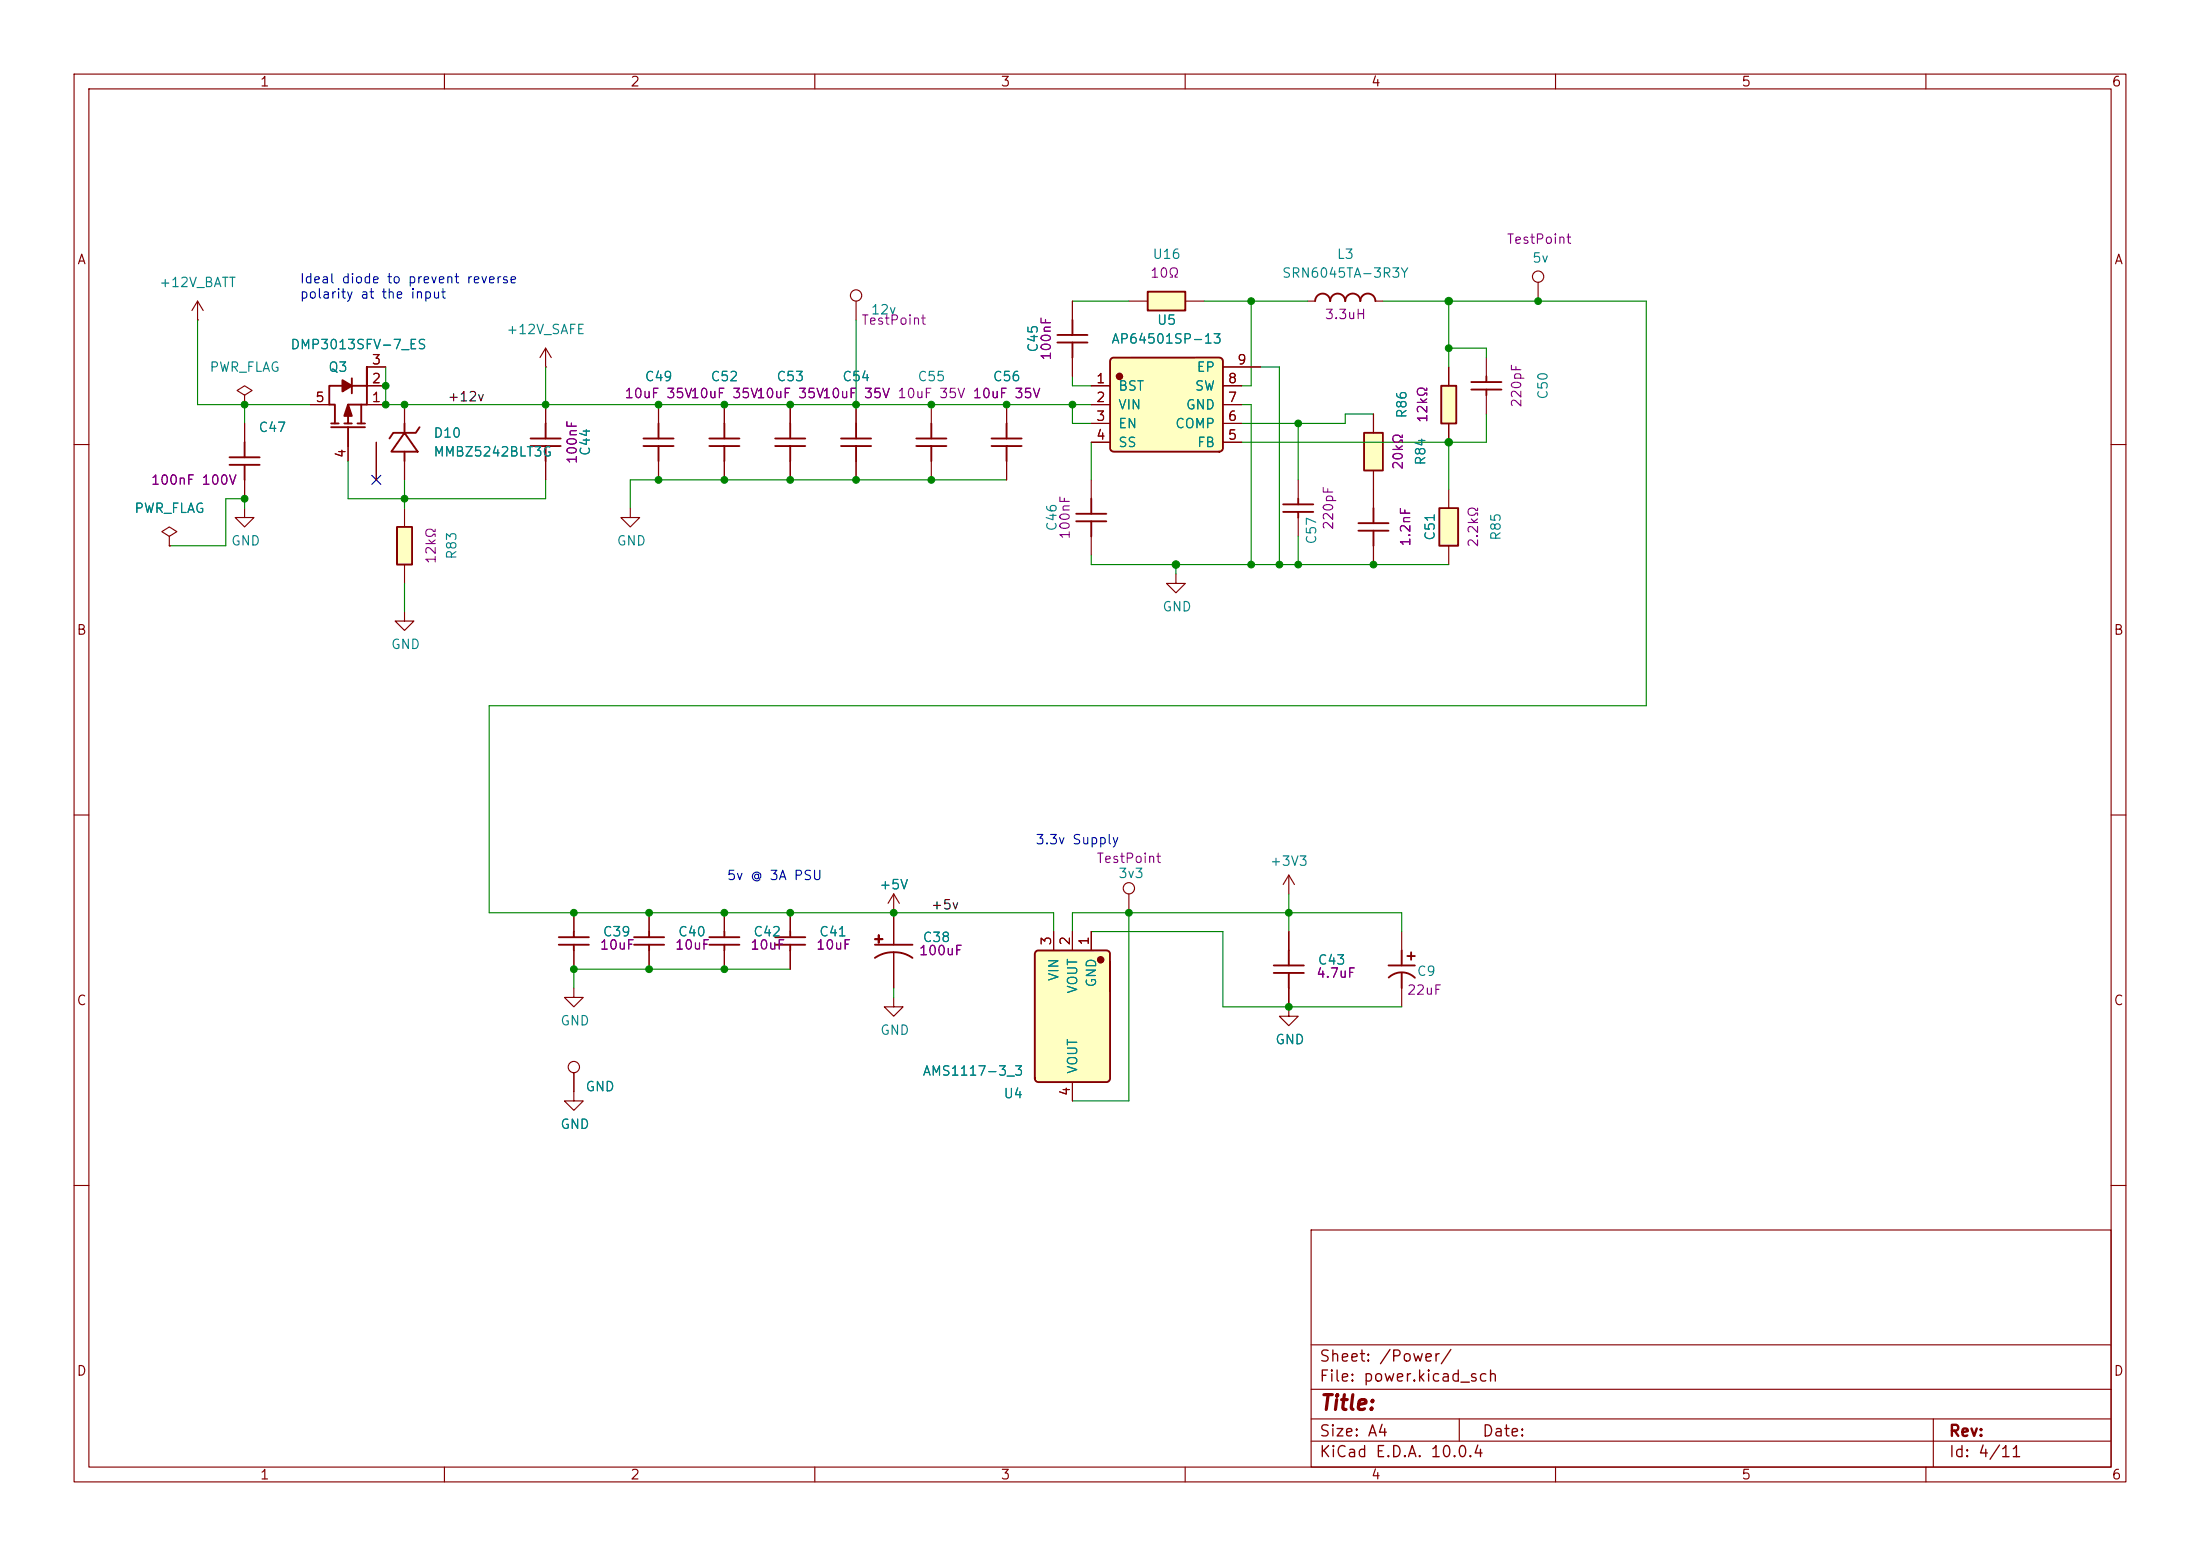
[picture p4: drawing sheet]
<svg xmlns="http://www.w3.org/2000/svg" width="297mm" height="210mm" viewBox="0 0 297 210" stroke-linecap="round" stroke-linejoin="round" font-family="sans-serif">
<g fill="none" stroke="#840000" stroke-width=".15">
<path d="M10 10h277v190h-277zM12 12h273v186h-273zM60 10v2M110 10v2M160 10v2M210 10v2M260 10v2M10 60h2M285 60h2M10 110h2M285 110h2M10 160h2"/>
<path d="M177 166h108v32h-108zM285 160h2M60 198v2M110 198v2M160 198v2M177 194.5h108M177 191.5h108M177 187.5h108M177 181.5h108M197 191.5v3M210 198v2M260 198v2"/>
<path d="M261 191.5v6.5"/>
</g>
<g fill="#ffffc2">
<path d="M118.6 126.2v1.1z"/>
<path d="M118.1 126.7l1 .1z"/>
</g>
<path d="M118.1 126.7l1 .1zM118.1 127.5h5.1M118.6 126.2v1.1zM123.2 129.3a4.6 4.6 0 0 0-5.1 0" fill="none" stroke="#840000" stroke-width=".25"/>
<path d="M120.6 123.2v4.3M120.6 128.5v4.9" fill="none" stroke="#840000" stroke-width=".15"/>
<path d="M139.8 128.4l.3-.1h9.3l.3 .1 .2 .3v16.8l-.1 .3-.3 .2-9.3 .1a.51 .51 0 0 1-.5-.6v-16.7z" fill="#ffffc2"/>
<circle cx="148.6" cy="129.5" r=".38" fill="#840000" stroke="#840000" stroke-width=".25"/>
<g fill="none" stroke="#840000" stroke-width=".25">
<path d="M198.6 51.6h4.1M198.6 52.6h4.1M200.7 50.8v.8M200.7 52.6v.7M75.4 127.5h4.1M75.4 126.5h4.1M77.5 125.7v.8M77.5 127.5v.8M85.6 127.5h4.1M85.6 126.5h4.1M87.6 125.7v.8M87.6 127.5v.8"/>
<path d="M95.8 127.5h4M95.8 126.5h4M97.8 125.7v.8M97.8 127.5v.8M104.6 127.5h4.1M104.6 126.5h4.1M106.7 125.7v.8M106.7 127.5v.8M139.8 128.4l.3-.1h9.3l.3 .1 .2 .3v16.8l-.1 .3-.3 .2-9.3 .1a.51 .51 0 0 1-.5-.6v-16.7z"/>
</g>
<g fill="none" stroke="#840000" stroke-width=".15">
<path d="M200.7 48.3v2.5M200.7 53.3v2.6M77.5 123.2v2.5M77.5 128.3v2.5M87.6 123.2v2.5M87.6 128.3v2.5M97.8 123.2v2.5M97.8 128.3v2.5M106.7 123.2v2.5M106.7 128.3v2.5M142.2 125.7v2.6M144.8 125.7v2.6"/>
<path d="M147.3 125.7v2.6M77.5 144.8v2.5M144.8 146.1v2.5"/>
<circle cx="77.5" cy="144" r=".76"/>
</g>
<path d="M194.6 52.1h2v5.1h-2z" fill="#ffffc2"/>
<path d="M194.6 52.1h2v5.1h-2z" fill="none" stroke="#840000" stroke-width=".25"/>
<path d="M195.6 49.5v2.6M195.6 57.2v2.5M54.6 82.6v1.2h1.3l-1.3 1.3-1.3-1.3h1.3" fill="none" stroke="#840000" stroke-width=".15"/>
<path d="M53.6 71.1h2v5.1h-2z" fill="#ffffc2"/>
<path d="M54.6 58.4l1.8 2.6h-3.6zM54.6 57.2v1.2M56.6 57.7l-.5 .7h-3l-.5 .8M123.7 59.2h4.1M125.7 57.2v2M53.6 71.1h2v5.1h-2zM54.6 61v1.2M123.7 60.2h4.1M125.7 60.2v2" fill="none" stroke="#840000" stroke-width=".25"/>
<g fill="none" stroke="#840000" stroke-width=".15">
<path d="M50.8 59.7v5.1M54.6 54.6v2.6M115.6 40.6v2.6M125.7 54.6v2.6M22.9 72.4l1-.6-1-.7-1.1 .7 1.1 .6v1.3M22.9 73.7h.1M54.6 62.2v2.6M54.6 68.6v2.5M54.6 76.2v2.5M125.7 62.2v2.6"/>
<circle cx="115.6" cy="39.9" r=".76"/>
</g>
<path d="M154.9 39.4h5.1v2.5h-5.1z" fill="#ffffc2"/>
<g fill="none" stroke="#840000" stroke-width=".25">
<path d="M154.9 39.4h5.1v2.5h-5.1zM33 59.7v2M44.7 57.7h4.6M44.7 57.2h1M46.5 52.1h-2.1v2.5h.8v2.6M46.5 57.2h1M47 52.1h2.5v-2.6v5.1h-2.5v2.6M47 57.7v2.5M47.5 51.1v2M48.3 57.2h1M48.8 54.6v2.6M31 61.7h4.1"/>
<path d="M31 62.7h4.1M33 62.7v2.1"/>
</g>
<g fill="none" stroke="#840000" stroke-width=".15">
<path d="M26.7 43.2h.1M26.7 40.6l-.8 1.3M26.7 40.6l.7 1.3M26.7 40.6v2.6M33 53.3l1-.6-1-.6-1 .6 1 .6v1.3M33 54.6h.1M33 57.2v2.5M41.9 54.6h2.5M49.5 54.6h2.6M49.5 52.1h2.6M49.5 49.5h2.6M152.4 40.6h2.5"/>
<path d="M160 40.6h2.6M33 68.6v1.3h1.3l-1.3 1.2-1.3-1.2h1.3M33 64.8v2.5M47 60.2v2"/>
</g>
<g fill="#840000" stroke="#840000" stroke-width=".25">
<path d="M47 54.6l.5 1.5h-1z"/>
<path d="M46.2 51.3l1.3 .8-1.3 .7z"/>
</g>
<path d="M150 48.4l.3-.1h14.3h.3l.2 .4v11.8a.51 .51 0 0 1-.5 .5h-14.2l-.4-.2-.1-.2v-11.8z" fill="#ffffc2"/>
<circle cx="151.1" cy="50.8" r=".38" fill="#840000" stroke="#840000" stroke-width=".25"/>
<g fill="none" stroke="#840000" stroke-width=".25">
<path d="M142.7 46.2h4.1M142.7 45.2h4.1M144.8 43.2v2M144.8 46.2v2.1M150 48.4l.3-.1h14.3h.3l.2 .4v11.8a.51 .51 0 0 1-.5 .5h-14.2l-.4-.2-.1-.2v-11.8zM177.5 40.6a1.01 1.01 0 0 1 1.1-1 1.01 1.01 0 0 1 1 1 1.01 1.01 0 0 1 1-1 1.01 1.01 0 0 1 1 1 1.02 1.02 0 0 1 1-1 1.02 1.02 0 0 1 1 1 1.01 1.01 0 0 1 1.1-1 1.01 1.01 0 0 1 1 1M145.3 70.4h4.1M145.3 69.3h4.1M147.3 67.3v2M147.3 70.4v2M173.2 68.1h4.1M173.2 69.1h4.1"/>
<path d="M175.3 67.3v.8M175.3 69.1v.8M183.4 70.6h4.1M183.4 71.6h4.1M185.4 68.6v2M185.4 71.6v2.1"/>
</g>
<g fill="none" stroke="#840000" stroke-width=".15">
<path d="M207.6 38.1v2.5M144.8 40.6v2.6M144.8 48.3v2.5M147.3 52.1h2.6M147.3 54.6h2.6M147.3 57.2h2.6M147.3 59.7h2.6M165.1 52.1h2.5M165.1 54.6h2.5M165.1 57.2h2.5M165.1 59.7h2.5M165.1 49.5h5.1"/>
<path d="M176.5 40.6h1M185.7 40.6h1M147.3 64.8v2.5M147.3 72.4v2.5M158.7 77.5v1.2h1.3l-1.3 1.3-1.2-1.3h1.2M175.3 64.8v2.5M175.3 69.9v2.5M185.4 66v2.6M185.4 73.7v2.5"/>
<circle cx="207.6" cy="37.3" r=".76"/>
</g>
<path d="M194.3 68.6h2.5v5.1h-2.5z" fill="#ffffc2"/>
<path d="M194.3 68.6h2.5v5.1h-2.5z" fill="none" stroke="#840000" stroke-width=".25"/>
<path d="M195.6 66v2.6M195.6 73.7v2.5" fill="none" stroke="#840000" stroke-width=".15"/>
<path d="M184.1 58.4h2.6v5.1h-2.6z" fill="#ffffc2"/>
<g fill="none" stroke="#840000" stroke-width=".25">
<path d="M71.6 59.2h4.1M73.7 57.2v2M86.9 59.2h4M88.9 57.2v2M95.8 59.2h4M97.8 57.2v2M104.6 59.2h4.1M106.7 57.2v2M113.5 59.2h4.1M115.6 57.2v2M133.9 59.2h4M135.9 57.2v2"/>
<path d="M184.1 58.4h2.6v5.1h-2.6zM71.6 60.2h4.1M73.7 60.2v2M86.9 60.2h4M88.9 60.2v2M95.8 60.2h4M97.8 60.2v2M104.6 60.2h4.1M106.7 60.2v2M113.5 60.2h4.1M115.6 60.2v2M133.9 60.2h4"/>
<path d="M135.9 60.2v2M172 130.3h4M172 131.3h4M174 128.3v2M174 131.3v2.1M187.5 130.3h3.5M187.5 131.9a2.54 2.54 0 0 1 3.5 .1M189.2 128.3v2M189.2 131.3v2.1M190 129h1M190.5 128.5v1"/>
</g>
<g fill="none" stroke="#840000" stroke-width=".15">
<path d="M33 57.2v2.5M41.9 54.6h2.5M49.5 52.1h2.6M49.5 54.6h2.6M49.5 49.5h2.6M50.8 59.7v5.1M54.6 54.6v2.6M73.7 49.5h.1M73.7 47l-.8 1.3M73.7 47l.7 1.3M73.7 47v2.5M73.7 54.6v2.6"/>
<path d="M88.9 54.6v2.6M97.8 54.6v2.6M106.7 54.6v2.6M115.6 54.6v2.6M135.9 54.6v2.6M144.8 40.6v2.6M144.8 48.3v2.5M147.3 52.1h2.6M147.3 54.6h2.6M147.3 57.2h2.6M147.3 59.7h2.6M165.1 52.1h2.5"/>
<path d="M165.1 54.6h2.5M165.1 57.2h2.5M165.1 59.7h2.5M165.1 49.5h5.1M185.4 55.9v2.5M195.6 49.5v2.6M195.6 57.2v2.5M22.9 73.7h.1M33 64.8v2.5M47 60.2v2M54.6 62.2v2.6M73.7 62.2v2.6"/>
<path d="M85.1 68.6v1.3h1.3l-1.3 1.2-1.3-1.2h1.3M88.9 62.2v2.6M97.8 62.2v2.6M106.7 62.2v2.6M115.6 62.2v2.6M135.9 62.2v2.6M185.4 63.5v5.1M185.4 73.7v2.5M174 118.1l-.8 1.3M174 118.1l.8 1.3M174 118.1v2.6M77.5 133.4v1.2h1.2l-1.2 1.3-1.3-1.3h1.3"/>
<path d="M77.5 123.2v2.5M77.5 128.3v2.5M87.6 123.2v2.5M87.6 128.3v2.5M97.8 123.2v2.5M97.8 128.3v2.5M106.7 123.2v2.5M106.7 128.3v2.5M120.6 134.6v1.3h1.3l-1.3 1.3-1.2-1.3h1.2M120.6 120.7l-.7 1.2M120.6 120.7l.8 1.2M120.6 120.7v6.8"/>
<path d="M120.6 128.5v4.9M142.2 125.7v2.6M144.8 125.7v2.6M147.3 125.7v2.6M152.4 120.7v2.5M174 133.4v3.8h1.3l-1.3 1.2-1.3-1.2h1.3M174 125.7v2.6M189.2 125.7v2.6M189.2 133.4v2.5M77.5 144.8v3.8h1.2l-1.2 1.3-1.3-1.3h1.3M144.8 146.1v2.5"/>
<circle cx="152.4" cy="119.9" r=".76"/>
</g>
<g fill="none" stroke="#008400" stroke-width=".15">
<path d="M26.7 43.2v11.4h15.2M33 54.6v2.6M52.1 49.5v5.1h95.2M54.6 54.6v.6M73.7 49.5v5.7M115.6 43.2v11.4M144.8 50.8v1.3h2.5M144.8 54.6v2.6h2.5M144.8 40.6h7.6M147.3 59.7v5.1M162.6 40.6h13.9M167.6 54.6h1.3v21.6"/>
<path d="M168.9 40.6v11.5h-1.3M170.2 49.5h2.5v26.7M175.3 57.2v7.6M185.4 55.9h-3.8v1.3h-14M186.7 40.6h35.5v54.7h-156.2v27.9h76.2v2.5M195.6 47h5.1v1.3M195.6 40.6v8.9M195.6 59.7v6.3M200.7 55.9v3.8h-33.1M33 68.6v-1.3h-2.5v6.4h-7.6M47 62.2v5.1h26.7v-2.5M54.6 64.8v3.8"/>
<path d="M54.6 78.7v3.9M135.9 64.8h-50.8v3.8M147.3 74.9v1.3h48.3M158.7 76.2v1.3M175.3 72.4v3.8M106.7 130.8h-29.2v2.6M120.6 133.4v1.2M144.8 125.7v-2.5h44.4v2.5M147.3 125.7h17.8v10.2h24.1M152.4 123.2v25.4h-7.6M174 120.7v5"/>
</g>
<path d="M50.2 64.2l1.2 1.2M51.4 64.2l-1.2 1.2" fill="none" stroke="#000084" stroke-width=".15"/>
<g fill="#008400" stroke="#008400" stroke-width=".14">
<circle cx="195.6" cy="59.7" r=".51"/>
<circle cx="175.3" cy="57.2" r=".46"/>
<circle cx="207.6" cy="40.6" r=".46"/>
<circle cx="195.6" cy="47" r=".46"/>
<circle cx="195.6" cy="40.6" r=".51"/>
<circle cx="175.3" cy="76.2" r=".46"/>
<circle cx="185.4" cy="76.2" r=".46"/>
<circle cx="115.6" cy="54.6" r=".46"/>
<circle cx="115.6" cy="64.8" r=".46"/>
<circle cx="106.7" cy="54.6" r=".46"/>
<circle cx="97.8" cy="64.8" r=".46"/>
<circle cx="106.7" cy="64.8" r=".46"/>
<circle cx="97.8" cy="54.6" r=".46"/>
<circle cx="88.9" cy="64.8" r=".46"/>
<circle cx="73.7" cy="54.6" r=".46"/>
<circle cx="88.9" cy="54.6" r=".46"/>
<circle cx="174" cy="135.9" r=".46"/>
<circle cx="174" cy="123.2" r=".46"/>
<circle cx="152.4" cy="123.2" r=".46"/>
<circle cx="120.6" cy="123.2" r=".46"/>
<circle cx="125.7" cy="64.8" r=".46"/>
<circle cx="125.7" cy="54.6" r=".46"/>
<circle cx="135.9" cy="54.6" r=".46"/>
<circle cx="168.9" cy="76.2" r=".46"/>
<circle cx="172.7" cy="76.2" r=".46"/>
<circle cx="144.8" cy="54.6" r=".46"/>
<circle cx="158.8" cy="76.2" r=".51"/>
<circle cx="168.9" cy="40.6" r=".46"/>
<circle cx="52.1" cy="52.1" r=".46"/>
<circle cx="33" cy="54.6" r=".46"/>
<circle cx="54.6" cy="67.3" r=".46"/>
<circle cx="52.1" cy="54.6" r=".46"/>
<circle cx="33" cy="67.3" r=".46"/>
<circle cx="54.6" cy="54.6" r=".46"/>
<circle cx="87.6" cy="123.2" r=".46"/>
<circle cx="77.5" cy="123.2" r=".46"/>
<circle cx="77.5" cy="130.8" r=".46"/>
<circle cx="87.6" cy="130.8" r=".46"/>
<circle cx="97.8" cy="130.8" r=".46"/>
<circle cx="97.8" cy="123.2" r=".46"/>
<circle cx="106.7" cy="123.2" r=".46"/>
</g>
<text font-size="2" fill="#840000" x="178" y="190.8">Title:</text>
<g font-size="1.5" fill="#840000">
<text x="178" y="184.2">Sheet: /Power/</text>
<text x="178" y="186.9">File: power.kicad_sch</text>
<text x="178" y="197.1">KiCad E.D.A. 10.0.4</text>
<text x="178" y="194.3">Size: A4</text>
<text x="200" y="194.3">Date:</text>
<text x="263" y="194.3">Rev:</text>
<text x="263" y="197.1">Id: 4/11</text>
</g>
<g font-size="1.3" fill="#840000">
<text x="35" y="12">1</text>
<text x="85" y="12">2</text>
<text x="135" y="12">3</text>
<text x="185" y="12">4</text>
<text x="235" y="12">5</text>
<text x="285" y="12">6</text>
<text x="10.3" y="36">A</text>
<text x="285.3" y="36">A</text>
<text x="50.1" y="52">2</text>
<text x="50.1" y="49.5">3</text>
<text x="147.9" y="52">1</text>
<text x="165.7" y="52">8</text>
<text x="166.9" y="49.5">9</text>
<text x="42.5" y="54.6">5</text>
<text x="50.1" y="54.6">1</text>
<text x="147.9" y="54.6">2</text>
<text x="147.9" y="57.1">3</text>
<text x="147.9" y="59.7">4</text>
<text x="165.7" y="59.7">5</text>
<text x="165.7" y="57.1">6</text>
<text x="165.7" y="54.6">7</text>
<text x="47" y="61.9" transform="rotate(-90 47 61.9)">4</text>
<text x="10.3" y="86">B</text>
<text x="285.3" y="86">B</text>
<text x="142.2" y="127.7" transform="rotate(-90 142.2 127.7)">3</text>
<text x="144.8" y="127.7" transform="rotate(-90 144.8 127.7)">2</text>
<text x="147.3" y="127.7" transform="rotate(-90 147.3 127.7)">1</text>
<text x="10.3" y="136">C</text>
<text x="285.3" y="136">C</text>
<text x="144.8" y="148" transform="rotate(-90 144.8 148)">4</text>
<text x="10.3" y="186">D</text>
<text x="285.3" y="186">D</text>
<text x="35" y="200">1</text>
<text x="85" y="200">2</text>
<text x="135" y="200">3</text>
<text x="185" y="200">4</text>
<text x="235" y="200">5</text>
<text x="285" y="200">6</text>
</g>
<g font-size="1.3" fill="#008484">
<text x="155.5" y="35.3">U16</text>
<text x="180.4" y="35.3">L3</text>
<text x="206.8" y="35.8">5v</text>
<text x="21.4" y="39.1">+12V_BATT</text>
<text x="173" y="37.8">SRN6045TA-3R3Y</text>
<text x="39.1" y="47.5">DMP3013SFV-7_ES</text>
<text x="68.3" y="45.4">+12V_SAFE</text>
<text x="117.5" y="42.8">12v</text>
<text x="140.4" y="47.7" transform="rotate(-90 140.4 47.7)">C45</text>
<text x="149.9" y="46.7">AP64501SP-13</text>
<text x="156.1" y="44.2">U5</text>
<text x="28.2" y="50.5">PWR_FLAG</text>
<text x="44.2" y="50.5">Q3</text>
<text x="87" y="51.8">C49</text>
<text x="95.8" y="51.8">C52</text>
<text x="104.7" y="51.8">C53</text>
<text x="113.6" y="51.8">C54</text>
<text x="123.8" y="51.8">C55</text>
<text x="133.9" y="51.8">C56</text>
<text x="150.9" y="53">BST</text>
<text x="161.2" y="53">SW</text>
<text x="161.5" y="50.5">EP</text>
<text x="34.8" y="58.6">C47</text>
<text x="58.4" y="59.4">D10</text>
<text x="150.9" y="55.6">VIN</text>
<text x="150.9" y="58.1">EN</text>
<text x="158.6" y="58.1">COMP</text>
<text x="160" y="55.6">GND</text>
<text x="190.2" y="56.6" transform="rotate(-90 190.2 56.6)">R86</text>
<text x="209.3" y="54" transform="rotate(-90 209.3 54)">C50</text>
<text x="58.4" y="61.9">MMBZ5242BLT3G</text>
<text x="80" y="61.6" transform="rotate(-90 80 61.6)">C44</text>
<text x="150.9" y="60.7">SS</text>
<text x="161.5" y="60.7">FB</text>
<text x="192.7" y="62.9" transform="rotate(-90 192.7 62.9)">R84</text>
<text x="18" y="69.6">PWR_FLAG</text>
<text x="143" y="71.8" transform="rotate(-90 143 71.8)">C46</text>
<text x="31.1" y="73.9">GND</text>
<text x="61.9" y="75.6" transform="rotate(-90 61.9 75.6)">R83</text>
<text x="83.2" y="73.9">GND</text>
<text x="178" y="73.6" transform="rotate(-90 178 73.6)">C57</text>
<text x="194" y="73.1" transform="rotate(-90 194 73.1)">C51</text>
<text x="202.9" y="73.1" transform="rotate(-90 202.9 73.1)">R85</text>
<text x="156.8" y="82.8">GND</text>
<text x="52.7" y="87.9">GND</text>
<text x="150.9" y="118.8">3v3</text>
<text x="171.3" y="117.2">+3V3</text>
<text x="118.6" y="120.4">+5V</text>
<text x="81.3" y="126.7">C39</text>
<text x="91.4" y="126.7">C40</text>
<text x="101.6" y="126.7">C42</text>
<text x="110.5" y="126.7">C41</text>
<text x="124.5" y="127.5">C38</text>
<text x="177.8" y="130.5">C43</text>
<text x="143.2" y="132.5" transform="rotate(-90 143.2 132.5)">VIN</text>
<text x="145.8" y="134.2" transform="rotate(-90 145.8 134.2)">VOUT</text>
<text x="148.3" y="133.4" transform="rotate(-90 148.3 133.4)">GND</text>
<text x="191.2" y="132">C9</text>
<text x="75.6" y="138.7">GND</text>
<text x="118.7" y="140">GND</text>
<text x="172.1" y="141.3">GND</text>
<text x="79" y="147.6">GND</text>
<text x="124.5" y="145.5">AMS1117-3_3</text>
<text x="135.4" y="148.5">U4</text>
<text x="145.8" y="145" transform="rotate(-90 145.8 145)">VOUT</text>
<text x="75.6" y="152.7">GND</text>
</g>
<g font-size="1.3" fill="#840084">
<text x="203.3" y="33.2">TestPoint</text>
<text x="155.2" y="37.8">10Ω</text>
<text x="116.2" y="44.2">TestPoint</text>
<text x="178.8" y="43.4">3.3uH</text>
<text x="142.2" y="48.8" transform="rotate(-90 142.2 48.8)">100nF</text>
<text x="84.2" y="54.1">10uF 35V10uF 35V10uF 35V10uF</text>
<text x="116.5" y="54.1">35V 10uF 35V 10uF 35V</text>
<text x="116.5" y="54.1">35V</text>
<text x="131.2" y="54.1">10uF 35V</text>
<text x="193" y="57.2" transform="rotate(-90 193 57.2)">12kΩ</text>
<text x="205.7" y="55.1" transform="rotate(-90 205.7 55.1)">220pF</text>
<text x="20.3" y="65.7">100nF 100V</text>
<text x="78.2" y="62.7" transform="rotate(-90 78.2 62.7)">100nF</text>
<text x="189.7" y="63.5" transform="rotate(-90 189.7 63.5)">20kΩ</text>
<text x="180.3" y="71.6" transform="rotate(-90 180.3 71.6)">220pF</text>
<text x="59.1" y="76.2" transform="rotate(-90 59.1 76.2)">12kΩ</text>
<text x="144.7" y="72.9" transform="rotate(-90 144.7 72.9)">100nF</text>
<text x="190.7" y="73.9" transform="rotate(-90 190.7 73.9)">1.2nF</text>
<text x="199.9" y="74" transform="rotate(-90 199.9 74)">2.2kΩ</text>
<text x="147.9" y="116.8">TestPoint</text>
<text x="80.9" y="128.5">10uF</text>
<text x="91" y="128.5">10uF</text>
<text x="101.2" y="128.5">10uF</text>
<text x="110.1" y="128.5">10uF</text>
<text x="124" y="129.2">100uF</text>
<text x="177.6" y="132.3">4.7uF</text>
<text x="189.8" y="134.6">22uF</text>
</g>
<g font-size="1.3" fill="#0000c2">
<text x="40.4" y="38.6">Ideal diode to prevent reverse</text>
<text x="40.4" y="40.6">polarity at the input</text>
<text x="98" y="119.1">5v @ 3A PSU</text>
<text x="139.7" y="114.3">3.3v Supply</text>
</g>
<g font-size="1.3">
<text x="60.3" y="54.5">+12v</text>
<text x="125.6" y="123.1">+5v</text>
</g>
</svg>
